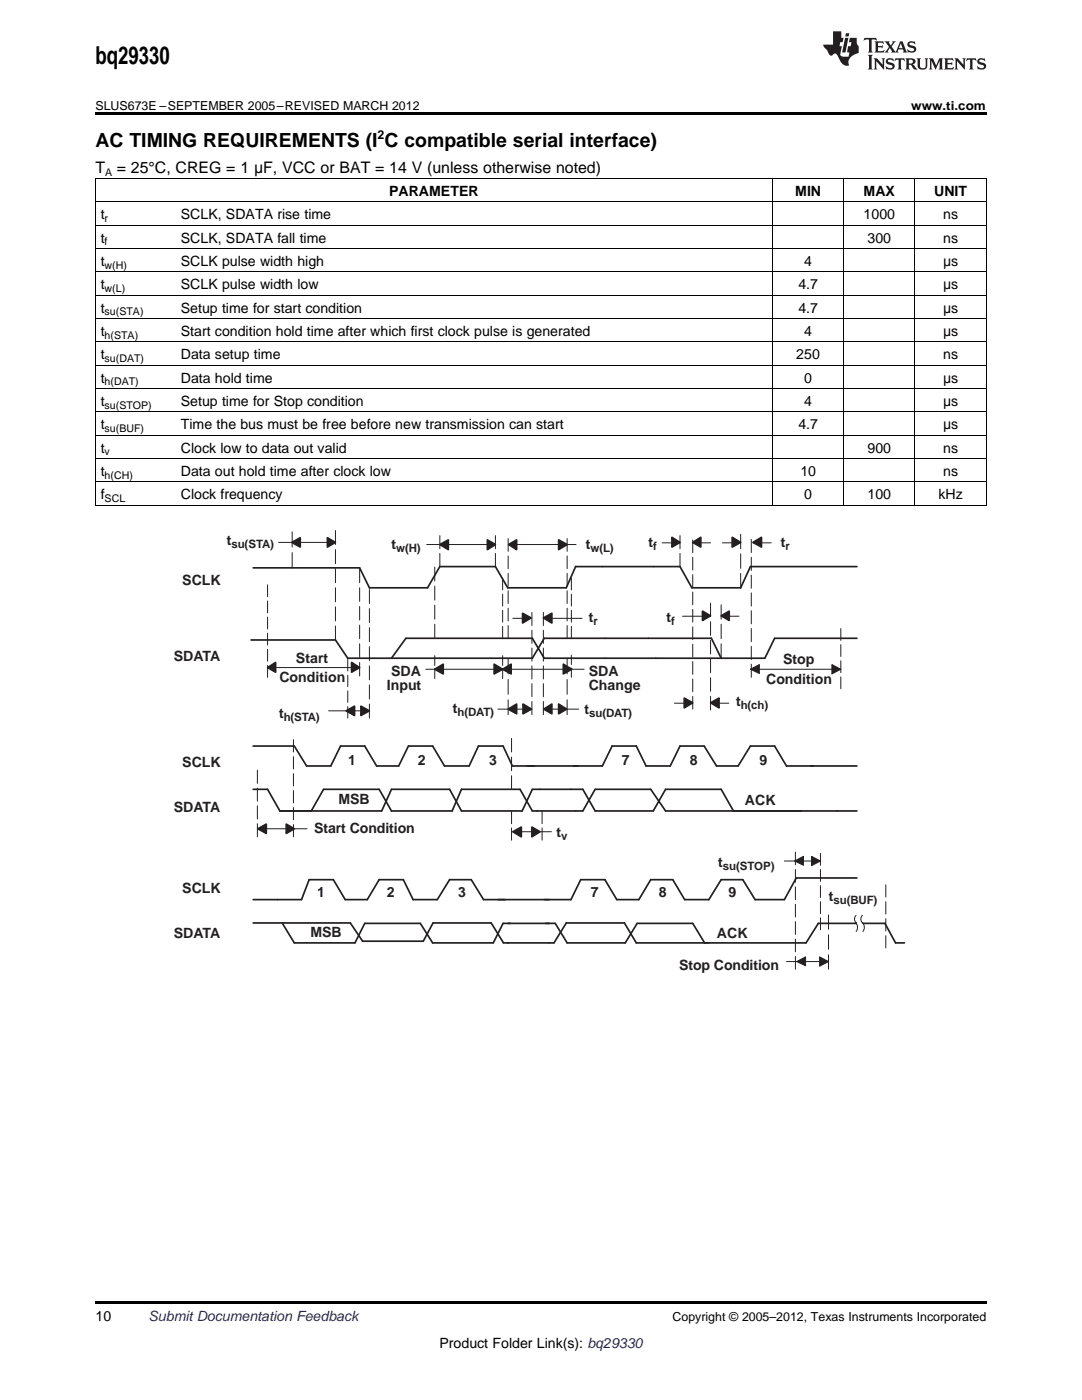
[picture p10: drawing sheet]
<svg xmlns="http://www.w3.org/2000/svg" width="216mm" height="279mm" viewBox="0 0 216 279" stroke-linecap="round" stroke-linejoin="round" font-family="sans-serif">
<g fill="#231f20">
<path d="M172.5 7.6l-.1 .5 .4-.2h.6v.1v2.1l-.2 .4h.9l-.2-.4v-2.1l.1-.1h.5l.5 .2-.2-.5zM174.5 8.3l.2 .3v1.5l-.2 .4h1.8l.2-.6a1.04 1.04 0 0 1-1.3 .2v-.7h.6l.3 .2v-.6l-.3 .2h-.6v-.6l.8-.1 .4 .3-.2-.5zM176.5 8.3l.9 1.1-.9 1.1h.8l-.2-.2 .4-.7 .5 .7-.2 .2h1.5l-.2-.2 .2-.4h.9l.1 .4-.2 .2h1l-.3-.3-.7-1.9h-.5l-.9 2-.8-1 .9-1h-.8l.1 .3-.4 .5-.3-.6 .1-.2zM179.7 8.6l.4 1h-.7zM181.3 8.4a.63 .63 0 0 0-.2 .7 .63 .63 0 0 0 .6 .4l.6 .2 .1 .2a.75 .75 0 0 1-.7 .4 .75 .75 0 0 1-.6-.5l.1 .7 .1-.1a1.11 1.11 0 0 0 1.5-.6 1.13 1.13 0 0 0-1.2-.8l-.1-.4a1.04 1.04 0 0 1 1.2 .2l-.2-.5-.2 .1-.4-.2zM173.2 10.9l.2 .4v2.2l-.2 .4h1l-.3-.4v-2.2l.3-.4zM174.3 11.6l.3 .4v1.5l-.3 .4h.8l-.2-.4v-1.3l1.5 1.7v-1.9l.2-.4h-.7l.2 .4v.9l-1.1-1.3zM177 11.8a.62 .62 0 0 0-.2 .7 .62 .62 0 0 0 .6 .4l.6 .1 .1 .3a.76 .76 0 0 1-.7 .3 .76 .76 0 0 1-.7-.4l.2 .7 .1-.1a1.11 1.11 0 0 0 1.5-.6 1.13 1.13 0 0 0-1.2-.8l-.1-.4a1.04 1.04 0 0 1 1.2 .2l-.2-.6-.2 .1-.5-.1zM178.7 11.6l-.2 .6a.61 .61 0 0 1 .8-.3v1.6l-.2 .4h.9l-.2-.4v-1.6a.63 .63 0 0 1 .7 .3l-.1-.6zM180.6 11.6l.3 .4v1.5l-.3 .4h1l-.2-.2-.1-.8 .6 .2a.76 .76 0 0 0 1.2 .7l-1-1a.58 .58 0 0 0 .6-.5 .58 .58 0 0 0-.5-.6zM181.4 11.9h.1a.45 .45 0 0 1 .5 .1 .45 .45 0 0 1 .1 .5l-.8 .2zM182.9 11.6l.2 .2a2.17 2.17 0 0 0 .3 1.9 .99 .99 0 0 0 1.6-.6v-1.1l.2-.4h-.7l.2 .2a1.92 1.92 0 0 1-.2 1.8 .6 .6 0 0 1-.9-.5v-1.1l.2-.4zM185.4 11.6l.2 .4v1.5l-.2 .4h.7l-.2-.4v-1.4l.8 1.8 .8-1.8v1.4l-.2 .4h.9l-.2-.4v-1.5l.2-.4h-.8l-.6 1.5-.6-1.5zM188.4 11.6l.2 .4v1.5l-.2 .4h1.8l.1-.6a1.04 1.04 0 0 1-1.2 .1v-.6h.5l.4 .2v-.6l-.4 .2h-.5v-.7h.8l.3 .3-.1-.6zM190.5 11.6l.2 .4v1.5l-.2 .4h.7l-.2-.4v-1.3l1.5 1.7v-1.9l.2-.4h-.7l.2 .4v.9l-1.1-1.3zM192.9 11.6l-.1 .6a.61 .61 0 0 1 .7-.3l.1 1.6-.3 .4h1l-.3-.4 .1-1.6a.63 .63 0 0 1 .7 .3l-.1-.6zM195.2 11.8a.62 .62 0 0 0-.2 .7 .62 .62 0 0 0 .6 .4l.6 .1 .1 .3a.76 .76 0 0 1-.7 .3 .76 .76 0 0 1-.6-.4l.1 .7 .1-.1a1.11 1.11 0 0 0 1.6-.6 1.13 1.13 0 0 0-1.3-.8l-.1-.4a1.04 1.04 0 0 1 1.2 .2l-.1-.6-.2 .1-.5-.1z"/>
<path d="M166.2 6.3v2.6h-1.9v.4l.8 .9a.91 .91 0 0 0 1 .8 .56 .56 0 0 1 .5-.3 .56 .56 0 0 1 .5 .3l.4 .8a1.53 1.53 0 0 0 1.9 1.2 1.54 1.54 0 0 1 1-2.1l.9-.3v-1.4a1.52 1.52 0 0 1-.4-1.6h-1.3l-.2 .8h.5l-.2 .8h-.5l-.1 1v.2l.4 .1-.2 .8a1.93 1.93 0 0 1-1.6-.3l.3-1.8h-.5l.2-.8h.4l.2-.8h-.4v-1.3zM168.6 7.6l-.6 2.9h.7l.6-2.9zM168.8 6.6l-.1 .7h.6l.2-.7z"/>
</g>
<path d="M141.8 141.7v-21.4" fill="none" stroke="#231f20" stroke-width=".2" stroke-dasharray="2.7 1"/>
<path d="M55.6 108.2h11.3M85.1 108.7h13.8M101.5 108.7h13.4M53.4 133.2h18.4M85 133.6h31.6M149.7 133.6h18.1M65.6 141.9h8.1M99.4 141.5h6.7M108.5 141.5h7M134.6 140.3h3.6M102.3 166h7.7" fill="none" stroke="#231f20" stroke-width=".2"/>
<path d="M171 113.1h-21.3l-1.9 4.2h-9.7l-2.4-4.2h-20.8l-1.9 4.2h-11.7l-2.4-4.2h-11.1l-2.5 4.2h-11.6l-1.9-4h-21.3M50.1 127.7h16.8l2.5 3.7h36.8l2.4-4h33.4l1.9 4M171 127.4h-16.4l-2 4h-44l-2.4-4h-25.2l-2.9 4M50.5 148.9h8.2l2.5 4h4.8l2-4h4.8l2.3 4h4.5l1.9-4h4.8l2.4 4h4.9l1.9-4h4.9l1.8 4h18l1.9-4h4.9l1.9 4h4.8l2-4h4.8l2.5 4h4.3l2.4-4h4.9l2.3 4h14.1M50.5 157.5h2.9l2.4 4.3h20.4l1.9-4.3h11.6l2.4 4.3h12.1l2-4.3h10.1l2.5 4.3h11.6l2.4-4.3h11.1l2.5 4.3M62.1 161.8l2.5-4.3h11.1l2.4 4.3h12.1l1.9-4.3h11.7l2.4 4.3h10.1l2.5-4.3h11l3 4.3h38.2M171 175.2h-12.1l-2.4 4.3h-5.8l-2.5-3.9h-4.3l-2.5 3.9h-4.8l-2.4-3.9h-4.4l-2.3 3.9h-4.4l-2.4-3.9h-4.8l-2 3.9h-17.4l-2.5-3.9h-4.3l-2.4 3.9h-4.9l-1.9-3.9h-4.8l-2.4 3.9h-4.4l-2.4-3.9h-4.8l-1.5 3.9h-9.7M50.5 184.2h19.4l2.5 3.6h12.1l1.9-3.6h11.6l2.5 4h10l2.5-4h11.6l2.4 4h33.8l2.5-3.9h7.6M56.4 184.3l2.3 3.9h12.1l2-3.9h11.1l2.4 3.9h12.1l2-3.9h10.4l2.4 3.9h11.6l2.3-3.9h11.1l2.4 3.9M176.6 184.3l2.1 3.9h1.8" fill="none" stroke="#231f20" stroke-width=".34"/>
<path d="M149.7 133.6l1.8-1v1.8z" fill="#231f20"/>
<path d="M149.7 133.6l1.8-1v1.8z" fill="none" stroke="#231f20" stroke-width=".2"/>
<path d="M166 132.6l1.8 1-1.8 .9z" fill="#231f20"/>
<path d="M166 132.6l1.8 1-1.8 .9zM51.4 165.4h9.9M156.9 191.9h6.7" fill="none" stroke="#231f20" stroke-width=".2"/>
<path d="M159 191.9l1.7-.9v1.7z" fill="#231f20"/>
<path d="M159 191.9l1.7-.9v1.7z" fill="none" stroke="#231f20" stroke-width=".2"/>
<path d="M163.5 191l1.8 .9-1.8 .9z" fill="#231f20"/>
<path d="M163.5 191l1.8 .9-1.8 .9z" fill="none" stroke="#231f20" stroke-width=".2"/>
<path d="M170.9 184.3h5.7" fill="none" stroke="#231f20" stroke-width=".34"/>
<path d="M58.3 113.3v-7.3" fill="none" stroke="#231f20" stroke-width=".2" stroke-dasharray="3 1.1"/>
<path d="M66.9 127.7v-22.3" fill="none" stroke="#231f20" stroke-width=".2" stroke-dasharray="2.8 1"/>
<path d="M58.2 108.2l1.7-.9v1.9z" fill="#231f20"/>
<path d="M58.2 108.2l1.7-.9v1.9z" fill="none" stroke="#231f20" stroke-width=".34"/>
<path d="M65.3 107.3l1.6 .9-1.6 1z" fill="#231f20"/>
<path d="M65.3 107.3l1.6 .9-1.6 1z" fill="none" stroke="#231f20" stroke-width=".34"/>
<path d="M53.4 135.2v-19.3" fill="none" stroke="#231f20" stroke-width=".2" stroke-dasharray="2.4 .8"/>
<path d="M71.8 134.9v-21.6" fill="none" stroke="#231f20" stroke-width=".2" stroke-dasharray="2.7 1"/>
<path d="M69.4 143.3v-11.9" fill="none" stroke="#231f20" stroke-width=".2" stroke-dasharray="2.3 .8"/>
<path d="M86.7 127.4v-14.4M73.7 143.3v-26" fill="none" stroke="#231f20" stroke-width=".2" stroke-dasharray="2.8 1"/>
<path d="M87.8 113.1v-6.3" fill="none" stroke="#231f20" stroke-width=".2" stroke-dasharray="2.6 .9"/>
<path d="M70.2 132.2l1.6 1-1.6 1z" fill="#231f20"/>
<path d="M70.2 132.2l1.6 1-1.6 1z" fill="none" stroke="#231f20" stroke-width=".34"/>
<path d="M53.4 133.2l1.6-1v2z" fill="#231f20"/>
<path d="M53.4 133.2l1.6-1v2z" fill="none" stroke="#231f20" stroke-width=".34"/>
<path d="M98.9 113.1v-6.3" fill="none" stroke="#231f20" stroke-width=".2" stroke-dasharray="2.6 .9"/>
<path d="M87.8 108.7l1.7-1v2z" fill="#231f20"/>
<path d="M87.8 108.7l1.7-1v2z" fill="none" stroke="#231f20" stroke-width=".34"/>
<path d="M97.2 107.7l1.7 1-1.7 1z" fill="#231f20"/>
<path d="M97.2 107.7l1.7 1-1.7 1z" fill="none" stroke="#231f20" stroke-width=".34"/>
<path d="M101.5 108.7l1.6-1v2z" fill="#231f20"/>
<path d="M101.5 108.7l1.6-1v2z" fill="none" stroke="#231f20" stroke-width=".34"/>
<path d="M111.5 107.7l1.7 1-1.7 1z" fill="#231f20"/>
<path d="M111.5 107.7l1.7 1-1.7 1z" fill="none" stroke="#231f20" stroke-width=".34"/>
<path d="M100.3 127.4v-12.3M114 127.4v-12.3M167.8 137.5v-12.2" fill="none" stroke="#231f20" stroke-width=".2" stroke-dasharray="2.4 .8"/>
<path d="M101.4 127.4v-20.6M113.2 127.4v-20.6M138.2 141.5v-34.6" fill="none" stroke="#231f20" stroke-width=".2" stroke-dasharray="2.5 .9"/>
<path d="M135.7 113.1v-6.3M149.9 135.2v-28.3M106.1 142.6v-21.1M108.4 142.6v-21.1" fill="none" stroke="#231f20" stroke-width=".2" stroke-dasharray="2.6 .9"/>
<path d="M147.8 117.3v-10.9M143.9 131.4v-10.9" fill="none" stroke="#231f20" stroke-width=".2" stroke-dasharray="2.9 1"/>
<path d="M86.7 133.6l1.7-1.1v2z" fill="#231f20"/>
<path d="M86.7 133.6l1.7-1.1v2z" fill="none" stroke="#231f20" stroke-width=".34"/>
<path d="M98.6 132.5l1.7 1.1-1.7 .9z" fill="#231f20"/>
<path d="M98.6 132.5l1.7 1.1-1.7 .9z" fill="none" stroke="#231f20" stroke-width=".34"/>
<path d="M100.3 133.6l1.7-1.1v2z" fill="#231f20"/>
<path d="M100.3 133.6l1.7-1.1v2z" fill="none" stroke="#231f20" stroke-width=".34"/>
<path d="M112.4 132.5l1.7 1.1-1.7 .9z" fill="#231f20"/>
<path d="M112.4 132.5l1.7 1.1-1.7 .9z" fill="none" stroke="#231f20" stroke-width=".34"/>
<path d="M101.4 141.5l1.7-1v2z" fill="#231f20"/>
<path d="M101.4 141.5l1.7-1v2z" fill="none" stroke="#231f20" stroke-width=".34"/>
<path d="M104.4 140.5l1.7 1-1.7 1z" fill="#231f20"/>
<path d="M104.4 140.5l1.7 1-1.7 1z" fill="none" stroke="#231f20" stroke-width=".34"/>
<path d="M108.5 141.5l1.6-1v2z" fill="#231f20"/>
<path d="M108.5 141.5l1.6-1v2z" fill="none" stroke="#231f20" stroke-width=".34"/>
<path d="M111.5 140.5l1.6 1-1.6 1z" fill="#231f20"/>
<path d="M111.5 140.5l1.6 1-1.6 1z" fill="none" stroke="#231f20" stroke-width=".34"/>
<path d="M69.1 141.9l1.6-1v1.9z" fill="#231f20"/>
<path d="M69.1 141.9l1.6-1v1.9z" fill="none" stroke="#231f20" stroke-width=".34"/>
<path d="M72 140.9l1.7 1-1.7 .9z" fill="#231f20"/>
<path d="M72 140.9l1.7 1-1.7 .9z" fill="none" stroke="#231f20" stroke-width=".34"/>
<path d="M141.8 140.3l1.7-1v2z" fill="#231f20"/>
<path d="M141.8 140.3l1.7-1v2z" fill="none" stroke="#231f20" stroke-width=".34"/>
<path d="M136.5 139.3l1.7 1-1.7 1z" fill="#231f20"/>
<path d="M136.5 139.3l1.7 1-1.7 1z" fill="none" stroke="#231f20" stroke-width=".34"/>
<path d="M132.1 108.3h3.6M141.8 140.3h3.6" fill="none" stroke="#231f20" stroke-width=".2"/>
<path d="M138.2 108.2l1.6-1v2z" fill="#231f20"/>
<path d="M138.2 108.2l1.6-1v2z" fill="none" stroke="#231f20" stroke-width=".34"/>
<path d="M134.1 107.2l1.6 1-1.6 1z" fill="#231f20"/>
<path d="M134.1 107.2l1.6 1-1.6 1z" fill="none" stroke="#231f20" stroke-width=".34"/>
<path d="M138.2 108.3h3.6M144.2 108.3h3.6" fill="none" stroke="#231f20" stroke-width=".2"/>
<path d="M150.2 108.2l1.7-1v2z" fill="#231f20"/>
<path d="M150.2 108.2l1.7-1v2z" fill="none" stroke="#231f20" stroke-width=".34"/>
<path d="M146.1 107.2l1.7 1-1.7 1z" fill="#231f20"/>
<path d="M146.1 107.2l1.7 1-1.7 1z" fill="none" stroke="#231f20" stroke-width=".34"/>
<path d="M150.2 108.3h3.7" fill="none" stroke="#231f20" stroke-width=".2"/>
<path d="M171 183.8h1.1v1.4h-1.1z" fill="#fff"/>
<path d="M102.3 123.4h3.7M170.7 184.1l.4 .9v.5l-.3 .4M170.8 182.7l-.2 .4a.99 .99 0 0 0 .2 1M172.1 184.3h.1M172.1 182.7a1.07 1.07 0 0 0 .2 1.6l.2 1-.3 .6" fill="none" stroke="#231f20" stroke-width=".2"/>
<path d="M86.7 135.4v-4.7M100.3 135.4v-4.7M114 135.2v-4.5" fill="none" stroke="#231f20" stroke-width=".2" stroke-dasharray="1.9 .7"/>
<path d="M101.4 142.6v-11.2M113.2 142.6v-11.2" fill="none" stroke="#231f20" stroke-width=".2" stroke-dasharray="3 1.1"/>
<path d="M108.4 123.3l1.7-.9v1.9z" fill="#231f20"/>
<path d="M108.4 123.3l1.7-.9v1.9z" fill="none" stroke="#231f20" stroke-width=".34"/>
<path d="M104.3 122.4l1.7 .9-1.7 1z" fill="#231f20"/>
<path d="M104.3 122.4l1.7 .9-1.7 1z" fill="none" stroke="#231f20" stroke-width=".34"/>
<path d="M108.4 123.4h7.7M136.2 123h5.6" fill="none" stroke="#231f20" stroke-width=".2"/>
<path d="M143.9 122.9l1.6-.9v1.8z" fill="#231f20"/>
<path d="M143.9 122.9l1.6-.9v1.8z" fill="none" stroke="#231f20" stroke-width=".34"/>
<path d="M140.2 122l1.6 .9-1.6 .9z" fill="#231f20"/>
<path d="M140.2 122l1.6 .9-1.6 .9z" fill="none" stroke="#231f20" stroke-width=".34"/>
<path d="M143.9 123h3.6" fill="none" stroke="#231f20" stroke-width=".2"/>
<path d="M51.4 165.4l1.7-.9v1.8z" fill="#231f20"/>
<path d="M51.4 165.4l1.7-.9v1.8z" fill="none" stroke="#231f20" stroke-width=".34"/>
<path d="M57.1 164.5l1.6 .9-1.6 .9z" fill="#231f20"/>
<path d="M57.1 164.5l1.6 .9-1.6 .9z" fill="none" stroke="#231f20" stroke-width=".34"/>
<path d="M51.4 167v-13.5" fill="none" stroke="#231f20" stroke-width=".2" stroke-dasharray="2.6 .9"/>
<path d="M58.6 167v-19.6" fill="none" stroke="#231f20" stroke-width=".2" stroke-dasharray="2.5 .9"/>
<path d="M102.1 157.5v-10.1" fill="none" stroke="#231f20" stroke-width=".2" stroke-dasharray="2.7 1"/>
<path d="M102.1 167.7v-5.9" fill="none" stroke="#231f20" stroke-width=".2" stroke-dasharray="2.5 .8"/>
<path d="M106.1 165.1l1.6 .9-1.6 1z" fill="#231f20"/>
<path d="M106.1 165.1l1.6 .9-1.6 1z" fill="none" stroke="#231f20" stroke-width=".34"/>
<path d="M102.3 166l1.7-.9v1.9z" fill="#231f20"/>
<path d="M102.3 166l1.7-.9v1.9z" fill="none" stroke="#231f20" stroke-width=".34"/>
<path d="M108.2 167.7v-5.9" fill="none" stroke="#231f20" stroke-width=".2" stroke-dasharray="2.5 .8"/>
<path d="M158.7 193.4v-23.6M176.7 189.2v-12.9" fill="none" stroke="#231f20" stroke-width=".2" stroke-dasharray="2.5 .9"/>
<path d="M165.3 193.4v-11" fill="none" stroke="#231f20" stroke-width=".2" stroke-dasharray="2.9 1.1"/>
<path d="M163.7 185.5v-15.7" fill="none" stroke="#231f20" stroke-width=".2" stroke-dasharray="2.4 .8"/>
<path d="M156.5 171.8h6.7" fill="none" stroke="#231f20" stroke-width=".2"/>
<path d="M158.5 171.8l1.8-.9v1.8z" fill="#231f20"/>
<path d="M158.5 171.8l1.8-.9v1.8z" fill="none" stroke="#231f20" stroke-width=".2"/>
<path d="M161.9 170.9l1.8 .9-1.8 1z" fill="#231f20"/>
<path d="M161.9 170.9l1.8 .9-1.8 1z" fill="none" stroke="#231f20" stroke-width=".2"/>
<path d="M19 22.5h177.8v.5h-177.8zM19 259.7h177.8v.5h-177.8z" fill="#000"/>
<g fill="none" stroke="#000" stroke-width=".2">
<path d="M19 35.6h177.8M19.1 35.7v65.2M154.1 35.7v65.2M168.3 35.7v65.2M182.5 35.7v65.2M196.8 35.7v65.2M19 58.9h177.8M19 54.3h177.8M19 49.6h177.8M19 45h177.8M19 40.3h177.8M19 77.6h177.8"/>
<path d="M19 72.9h177.8M19 68.2h177.8M19 63.6h177.8M19 96.2h177.8M19 91.5h177.8M19 86.9h177.8M19 82.2h177.8M19 100.8h177.8"/>
</g>
<text font-size="4.9" x="19" y="12.8">bq29330</text>
<text font-size="3.9" x="19" y="29.3">AC TIMING REQUIREMENTS (I C compatible serial interface)</text>
<g font-size="3.2">
<text x="19" y="34.4">T</text>
<text x="23.3" y="34.4">= 25°C, CREG = 1 μF, VCC or BAT = 14 V (unless otherwise noted)</text>
</g>
<g font-size="2.8">
<text x="77.6" y="39.1">PARAMETER</text>
<text x="158.7" y="39.1">MIN</text>
<text x="172.3" y="39.1">MAX</text>
<text x="186.4" y="39.1">UNIT</text>
<text x="20.1" y="43.7">t</text>
<text x="36.1" y="43.7">SCLK, SDATA rise time</text>
<text x="172.3" y="43.7">1000</text>
<text x="188.2" y="43.7">ns</text>
<text x="20.1" y="48.4">t</text>
<text x="20.1" y="53.1">t</text>
<text x="36.1" y="48.4">SCLK, SDATA fall time</text>
<text x="36.1" y="53.1">SCLK pulse width high</text>
<text x="160.5" y="53.1">4</text>
<text x="173.1" y="48.4">300</text>
<text x="188.2" y="53.1">μs</text>
<text x="188.2" y="48.4">ns</text>
<text x="20.1" y="57.7">t</text>
<text x="36.1" y="57.7">SCLK pulse width low</text>
<text x="159.3" y="57.7">4.7</text>
<text x="188.2" y="57.7">μs</text>
<text x="20.1" y="62.4">t</text>
<text x="36.1" y="62.4">Setup time for start condition</text>
<text x="159.3" y="62.4">4.7</text>
<text x="188.2" y="62.4">μs</text>
<text x="20.1" y="67">t</text>
<text x="20.1" y="71.7">t</text>
<text x="36.1" y="67">Start condition hold time after which first clock pulse is generated</text>
<text x="36.1" y="71.7">Data setup time</text>
<text x="158.9" y="71.7">250</text>
<text x="160.5" y="67">4</text>
<text x="188.2" y="67">μs</text>
<text x="188.2" y="71.7">ns</text>
<text x="20.1" y="76.3">t</text>
<text x="36.1" y="76.3">Data hold time</text>
<text x="160.5" y="76.3">0</text>
<text x="188.2" y="76.3">μs</text>
<text x="20.1" y="81">t</text>
<text x="36.1" y="81">Setup time for Stop condition</text>
<text x="160.5" y="81">4</text>
<text x="188.2" y="81">μs</text>
<text x="20.1" y="85.7">t</text>
<text x="36.1" y="85.7">Time the bus must be free before new transmission can start</text>
<text x="159.3" y="85.7">4.7</text>
<text x="188.2" y="85.7">μs</text>
<text x="20.1" y="90.3">t</text>
<text x="20.1" y="95">t</text>
<text x="36.1" y="90.3">Clock low to data out valid</text>
<text x="36.1" y="95">Data out hold time after clock low</text>
<text x="159.7" y="95">10</text>
<text x="173.1" y="90.3">900</text>
<text x="188.2" y="90.3">ns</text>
<text x="188.2" y="95">ns</text>
<text x="20.1" y="99.6">f</text>
<text x="36.1" y="99.6">Clock frequency</text>
<text x="160.5" y="99.6">0</text>
<text x="173.1" y="99.6">100</text>
<text x="187.3" y="99.6">kHz</text>
<text x="19" y="263.6">10</text>
<text x="87.7" y="269">Product Folder Link(s): bq29330</text>
</g>
<g font-size="2.8" fill="#231f20">
<text x="45.3" y="108.8">t</text>
<text x="78.1" y="109.5">t</text>
<text x="116.9" y="109.5">t</text>
<text x="129.4" y="109.3">t</text>
<text x="155.8" y="109.3">t</text>
<text x="36.4" y="116.7">SCLK</text>
<text x="117.5" y="124.2">t</text>
<text x="133" y="124.2">t</text>
<text x="34.7" y="131.9">SDATA</text>
<text x="55.8" y="136.2">Condition</text>
<text x="59.1" y="132.3">Start</text>
<text x="77.2" y="137.6">Input</text>
<text x="78" y="134.8">SDA</text>
<text x="117.5" y="134.8">SDA</text>
<text x="117.5" y="137.6">Change</text>
<text x="152.9" y="136.4">Condition</text>
<text x="156.3" y="132.5">Stop</text>
<text x="55.7" y="143.3">t</text>
<text x="90.4" y="142.4">t</text>
<text x="116.6" y="142.5">t</text>
<text x="146.9" y="140.9">t</text>
<text x="36.4" y="153">SCLK</text>
<text x="69.5" y="152.6">1</text>
<text x="83.4" y="152.6">2</text>
<text x="97.6" y="152.6">3</text>
<text x="124.1" y="152.6">7</text>
<text x="137.6" y="152.6">8</text>
<text x="151.5" y="152.6">9</text>
<text x="67.5" y="160.5">MSB</text>
<text x="148.6" y="160.7">ACK</text>
<text x="34.7" y="162.1">SDATA</text>
<text x="62.7" y="166.2">Start Condition</text>
<text x="111" y="167.1">t</text>
<text x="143.3" y="173">t</text>
<text x="36.4" y="178.2">SCLK</text>
<text x="63.3" y="179.1">1</text>
<text x="77.2" y="179.1">2</text>
<text x="91.4" y="179.1">3</text>
<text x="117.9" y="179.1">7</text>
<text x="131.5" y="179.1">8</text>
<text x="145.3" y="179.1">9</text>
<text x="165.4" y="179.8">t</text>
<text x="34.7" y="187.2">SDATA</text>
<text x="61.9" y="187">MSB</text>
<text x="143.1" y="187.2">ACK</text>
<text x="135.5" y="193.5">Stop Condition</text>
</g>
<text font-size="2.8" fill="#0000c8" x="29.6" y="263.6">Submit Documentation Feedback</text>
<g font-size="2.5">
<text x="19" y="21.9">SLUS673E –SEPTEMBER 2005–REVISED MARCH 2012</text>
<text x="181.8" y="21.9">www.ti.com</text>
<text x="75.4" y="27.7">2</text>
<text x="134.2" y="263.6">Copyright © 2005–2012, Texas Instruments Incorporated</text>
</g>
<g font-size="2.3" fill="#231f20">
<text x="46.2" y="109.4">su(STA)</text>
<text x="79" y="110.1">w(H)</text>
<text x="117.8" y="110.1">w(L)</text>
<text x="130.4" y="109.9">f</text>
<text x="156.8" y="109.9">r</text>
<text x="118.4" y="124.8">r</text>
<text x="133.9" y="124.8">f</text>
<text x="56.6" y="143.9">h(STA)</text>
<text x="91.3" y="143">h(DAT)</text>
<text x="117.6" y="143">su(DAT)</text>
<text x="147.8" y="141.5">h(ch)</text>
<text x="112" y="167.7">v</text>
<text x="144.2" y="173.6">su(STOP)</text>
<text x="166.3" y="180.4">su(BUF)</text>
</g>
<g font-size="2.1">
<text x="21" y="35.1">A</text>
<text x="20.9" y="44.3">r</text>
<text x="20.9" y="49">f</text>
<text x="20.9" y="53.6">w(H)</text>
<text x="20.9" y="58.3">w(L)</text>
<text x="20.9" y="62.9">su(STA)</text>
<text x="20.9" y="67.6">h(STA)</text>
<text x="20.9" y="72.2">su(DAT)</text>
<text x="20.9" y="76.9">h(DAT)</text>
<text x="20.9" y="81.6">su(STOP)</text>
<text x="20.9" y="86.2">su(BUF)</text>
<text x="20.9" y="90.9">v</text>
<text x="20.9" y="95.5">h(CH)</text>
<text x="20.9" y="100.2">SCL</text>
</g>
</svg>
